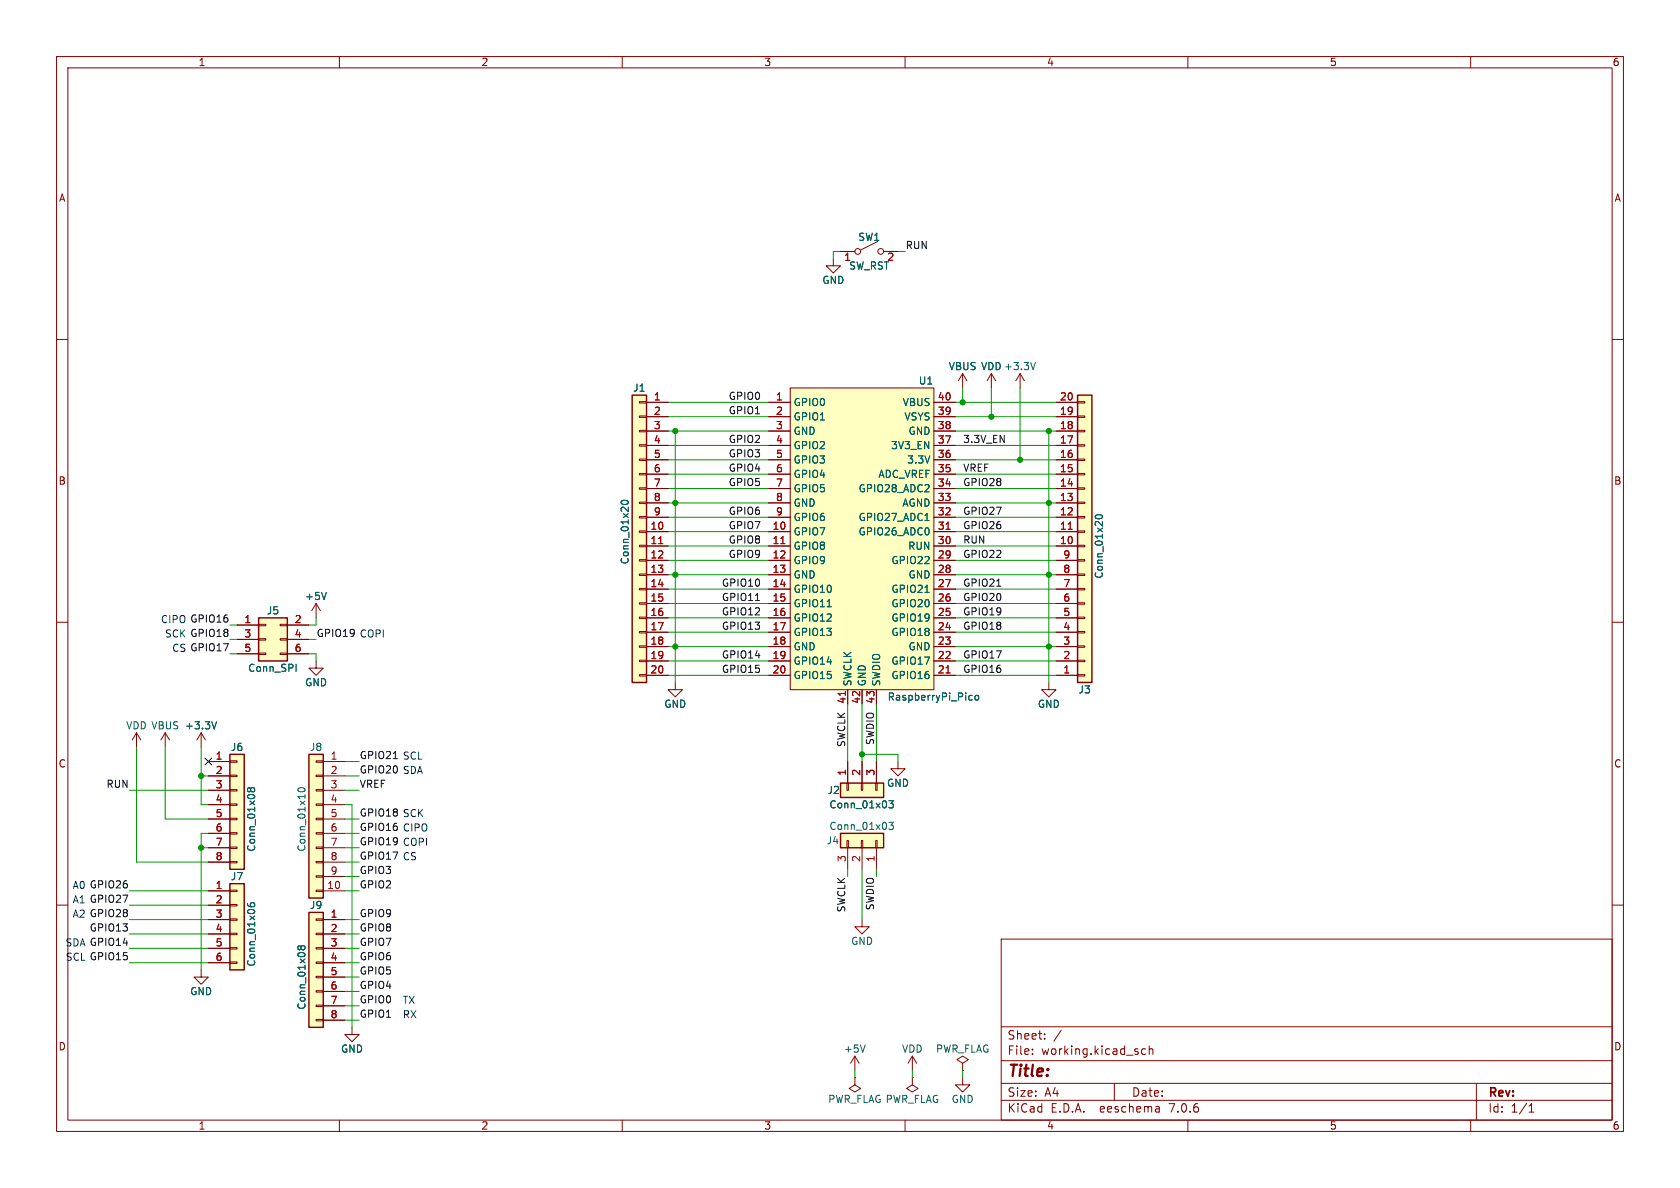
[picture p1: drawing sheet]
<svg xmlns="http://www.w3.org/2000/svg" width="297mm" height="210mm" viewBox="0 0 297 210" stroke-linecap="round" stroke-linejoin="round" font-family="sans-serif">
<g fill="none" stroke="#840000" stroke-width=".18">
<path d="M10 10h277v190h-277zM12 12h273v186h-273zM60 10v2M110 10v2M160 10v2M210 10v2M260 10v2M10 60h2M147.3 45.7v1.3h1.3l-1.3 1.3-1.3-1.3h1.3M148.6 44.5h2.5M155.2 42.7l-3.1 1.5M156.2 44.5h2.5"/>
<path d="M285 60h2M113 78.6h1.3v.3h-1.3zM113 76.1h1.3v.2h-1.3zM113 73.5h1.3v.3h-1.3zM113 71h1.3v.2h-1.3zM114.3 78.7h3.8M114.3 76.2h3.8M114.3 73.7h3.8M114.3 71.1h3.8M135.9 78.7h3.8M135.9 76.2h3.8M135.9 73.7h3.8"/>
<path d="M135.9 71.1h3.8M139.7 68.6h25.4v53.3h-25.4zM165.1 78.7h3.8M165.1 76.2h3.8M165.1 73.7h3.8M165.1 71.1h3.8M170.2 66l-.8 1.3M170.2 66v2.6M170.2 66l.7 1.3M175.3 66l-.8 1.3M175.3 66v2.6M175.3 66l.7 1.3"/>
<path d="M180.3 66l-.7 1.3M180.3 66v2.6M180.3 66l.8 1.3M186.7 78.7h3.8M186.7 76.2h3.8M186.7 73.7h3.8M186.7 71.1h3.8M190.5 71h1.3v.2h-1.3zM190.5 73.5h1.3v.3h-1.3zM190.5 76.1h1.3v.2h-1.3zM190.5 78.6h1.3v.3h-1.3zM113 98.9h1.3v.3h-1.3z"/>
<path d="M113 96.4h1.3v.2h-1.3zM113 93.9h1.3v.2h-1.3zM113 91.3h1.3v.3h-1.3zM113 88.8h1.3v.2h-1.3zM113 86.2h1.3v.3h-1.3zM113 83.7h1.3v.2h-1.3zM113 81.2h1.3v.2h-1.3zM114.3 96.5h3.8M114.3 94h3.8M114.3 91.4h3.8M114.3 88.9h3.8M114.3 86.4h3.8"/>
<path d="M114.3 83.8h3.8M114.3 81.3h3.8M114.3 99.1h3.8M135.9 96.5h3.8M135.9 94h3.8M135.9 91.4h3.8M135.9 88.9h3.8M135.9 86.4h3.8M135.9 83.8h3.8M135.9 81.3h3.8M135.9 99.1h3.8M165.1 96.5h3.8"/>
<path d="M165.1 94h3.8M165.1 91.4h3.8M165.1 88.9h3.8M165.1 86.4h3.8M165.1 83.8h3.8M165.1 81.3h3.8M165.1 99.1h3.8M186.7 96.5h3.8M186.7 94h3.8M186.7 91.4h3.8M186.7 88.9h3.8M186.7 86.4h3.8"/>
<path d="M186.7 83.8h3.8M186.7 81.3h3.8M186.7 99.1h3.8M190.5 81.2h1.3v.2h-1.3zM190.5 83.7h1.3v.2h-1.3zM190.5 86.2h1.3v.3h-1.3zM190.5 88.8h1.3v.2h-1.3zM190.5 91.3h1.3v.3h-1.3zM190.5 93.9h1.3v.2h-1.3zM190.5 96.4h1.3v.2h-1.3zM190.5 98.9h1.3v.3h-1.3zM10 110h2"/>
<path d="M41.9 110.5h3.8M41.9 113h3.8M41.9 115.6h3.8M45.7 115.4h1.3v.3h-1.3zM45.7 112.9h1.3v.3h-1.3zM45.7 110.4h1.3v.2h-1.3zM49.5 115.4h1.3v.3h-1.3zM49.5 112.9h1.3v.3h-1.3zM49.5 110.4h1.3v.2h-1.3zM50.8 110.5h3.8M50.8 113h3.8M50.8 115.6h3.8"/>
<path d="M55.9 116.8v1.3h1.2l-1.2 1.3-1.3-1.3h1.3M55.9 106.7l-.8 1.3M55.9 106.7v2.5M55.9 106.7l.7 1.3M113 119.3h1.3v.2h-1.3zM113 116.7h1.3v.3h-1.3zM113 114.2h1.3v.2h-1.3zM113 111.6h1.3v.3h-1.3zM113 109.1h1.3v.2h-1.3zM113 106.6h1.3v.2h-1.3zM113 104h1.3v.3h-1.3zM113 101.5h1.3v.2h-1.3z"/>
<path d="M114.3 119.4h3.8M114.3 116.8h3.8M114.3 114.3h3.8M114.3 111.8h3.8M114.3 109.2h3.8M114.3 106.7h3.8M114.3 104.1h3.8M114.3 101.6h3.8M135.9 119.4h3.8M135.9 116.8h3.8M135.9 114.3h3.8M135.9 111.8h3.8"/>
<path d="M135.9 109.2h3.8M135.9 106.7h3.8M135.9 104.1h3.8M135.9 101.6h3.8M165.1 119.4h3.8M165.1 116.8h3.8M165.1 114.3h3.8M165.1 111.8h3.8M165.1 109.2h3.8M165.1 106.7h3.8M165.1 104.1h3.8M165.1 101.6h3.8"/>
<path d="M186.7 119.4h3.8M186.7 116.8h3.8M186.7 114.3h3.8M186.7 111.8h3.8M186.7 109.2h3.8M186.7 106.7h3.8M186.7 104.1h3.8M186.7 101.6h3.8M190.5 101.5h1.3v.2h-1.3zM190.5 104h1.3v.3h-1.3zM190.5 106.6h1.3v.2h-1.3zM190.5 109.1h1.3v.2h-1.3z"/>
<path d="M190.5 111.6h1.3v.3h-1.3zM190.5 114.2h1.3v.2h-1.3zM190.5 116.7h1.3v.3h-1.3zM190.5 119.3h1.3v.2h-1.3zM285 110h2M24.1 129.5l-.7 1.3M24.1 129.5v2.6M24.1 129.5l.8 1.3M29.2 129.5l-.8 1.3M29.2 129.5v2.6M29.2 129.5l.8 1.3M35.6 129.5l-.8 1.3"/>
<path d="M35.6 129.5v2.6M35.6 129.5l.7 1.3M36.8 134.6h3.8M36.8 137.2h3.8M36.8 139.7h3.8M40.6 139.6h1.3v.2h-1.3zM40.6 137h1.3v.3h-1.3zM40.6 134.5h1.3v.2h-1.3zM55.9 139.6h1.2v.2h-1.2zM55.9 137h1.2v.3h-1.2zM55.9 134.5h1.2v.2h-1.2zM57.1 134.6h3.9"/>
<path d="M57.1 137.2h3.9M57.1 139.7h3.9M119.4 120.7v1.2h1.2l-1.2 1.3-1.3-1.3h1.3M149.7 138.4h.3v1.3h-.3zM149.9 121.9v2.6M149.9 134.6v3.8M152.3 138.4h.2v1.3h-.2zM152.4 121.9v2.6M152.4 134.6v3.8M154.8 138.4h.3v1.3h-.3zM154.9 121.9v2.6M154.9 134.6v3.8"/>
<path d="M158.7 134.6v1.3h1.3l-1.3 1.3-1.2-1.3h1.2M185.4 120.7v1.2h1.3l-1.3 1.3-1.3-1.3h1.3M10 160h2M36.8 142.2h3.8M36.8 144.8h3.8M36.8 147.3h3.8M36.8 149.9h3.8M36.8 152.4h3.8M36.8 157.5h3.8M40.6 152.3h1.3v.2h-1.3zM40.6 149.7h1.3v.3h-1.3zM40.6 147.2h1.3v.2h-1.3z"/>
<path d="M40.6 144.7h1.3v.2h-1.3zM40.6 142.1h1.3v.3h-1.3zM40.6 159.9h1.3v.2h-1.3zM40.6 157.4h1.3v.2h-1.3zM55.9 157.4h1.2v.2h-1.2zM55.9 154.8h1.2v.3h-1.2zM55.9 152.3h1.2v.2h-1.2zM55.9 149.7h1.2v.3h-1.2zM55.9 147.2h1.2v.2h-1.2zM55.9 144.7h1.2v.2h-1.2zM55.9 142.1h1.2v.3h-1.2zM57.1 142.2h3.9"/>
<path d="M57.1 144.8h3.9M57.1 147.3h3.9M57.1 149.9h3.9M57.1 152.4h3.9M57.1 157.5h3.9M57.1 154.9h3.9M149.7 148.6h.3v1.3h-.3zM149.9 149.9v3.8M152.3 148.6h.2v1.3h-.2zM152.4 149.9v3.8M154.8 148.6h.3v1.3h-.3zM154.9 149.9v3.8"/>
<path d="M285 160h2M35.6 171.5v1.2h1.2l-1.2 1.3-1.3-1.3h1.3M36.8 162.6h3.8M36.8 165.1h3.8M36.8 167.6h3.8M36.8 170.2h3.8M36.8 160h3.8M40.6 170.1h1.3v.2h-1.3zM40.6 167.5h1.3v.3h-1.3zM40.6 165h1.3v.2h-1.3zM40.6 162.4h1.3v.3h-1.3zM55.9 177.7h1.2v.2h-1.2z"/>
<path d="M55.9 175.1h1.2v.3h-1.2zM55.9 172.6h1.2v.2h-1.2zM55.9 170.1h1.2v.2h-1.2zM55.9 167.5h1.2v.3h-1.2zM55.9 165h1.2v.2h-1.2zM55.9 162.4h1.2v.3h-1.2zM57.1 162.6h3.9M57.1 165.1h3.9M57.1 167.6h3.9M57.1 170.2h3.9M57.1 172.7h3.9M57.1 175.3h3.9"/>
<path d="M57.1 177.8h3.9M152.4 162.6v1.2h1.3l-1.3 1.3-1.3-1.3h1.3M177 166h108v32h-108zM55.9 180.2h1.2v.3h-1.2zM57.1 180.3h3.9M60 198v2M62.2 181.6v1.3h1.3l-1.3 1.3-1.2-1.3h1.2M110 198v2M151.1 190.5v1.3l1 .6-1 .6-1-.6 1-.6M151.1 190.5h.1M151.1 186.7l-.7 1.3M151.1 186.7v2.5"/>
<path d="M151.1 186.7l.8 1.3M160 198v2M161.3 190.5v1.3l1 .6-1 .6-1-.6 1-.6M161.3 190.5h.1M161.3 186.7l-.8 1.3M161.3 186.7v2.5M161.3 186.7l.8 1.3M170.2 188l1-.7-1-.6-1 .6 1 .7v1.2M170.2 189.2h.1M170.2 190.5v1.3h1.2l-1.2 1.2-1.3-1.2h1.3M177 194.5h108M177 191.5h108"/>
<path d="M177 187.5h108M177 181.5h108M182.5 186.3v.1M182.5 185.5v.1M184.7 183.6v.1M184.7 182.8v.1M187.6 182.1l-1.3 2M197 191.5v3M202.5 185.5l-.4-.1-.3 .3v.4l.2 .2h.5M203.2 185.5l.2-.1 .3 .1 .1 .9M203.2 184.9v1.5M204.9 195.7l.1 .9"/>
<path d="M205 196.5l-.2 .1M205 196h-.2M210 198v2M260 198v2M261 191.5v6.5M270.3 196.6h.9M270.3 195.5l.4-.4v1.5"/>
<circle cx="151.6" cy="44.5" r=".51"/>
<circle cx="155.7" cy="44.5" r=".51"/>
</g>
<g fill="#ffffc2" stroke="#ffffc2" stroke-width=".18">
<path d="M40.6 133.4h2.6v20.3h-2.6z"/>
<path d="M190.5 69.9h2.5v50.8h-2.5z"/>
<path d="M54.6 133.4h2.5v25.4h-2.5z"/>
<path d="M54.6 161.3h2.5v20.3h-2.5z"/>
<path d="M148.6 138.4h7.6v2.6h-7.6z"/>
<path d="M148.6 147.3h7.6v2.6h-7.6z"/>
<path d="M45.7 109.2h5.1v7.6h-5.1z"/>
<path d="M40.6 156.2h2.6v15.3h-2.6z"/>
<path d="M139.7 68.6h25.4v53.3h-25.4z"/>
<path d="M111.8 69.9h2.5v50.8h-2.5z"/>
</g>
<path d="M111.8 69.9h2.5v50.8h-2.5zM190.5 69.9h2.5v50.8h-2.5zM45.7 109.2h5.1v7.6h-5.1zM40.6 133.4h2.6v20.3h-2.6zM54.6 133.4h2.5v25.4h-2.5zM148.6 138.4h7.6v2.6h-7.6zM40.6 156.2h2.6v15.3h-2.6zM148.6 147.3h7.6v2.6h-7.6zM54.6 161.3h2.5v20.3h-2.5z" fill="none" stroke="#840000" stroke-width=".25"/>
<g fill="none" stroke="#006464" stroke-width=".18">
<path d="M183.1 64.1l-.5 1.2M109.9 88.6a.75 .75 0 0 1 1.2 .3 .72 .72 0 0 1-1.3-.2zM163.5 92h.7M193.7 91.2a.75 .75 0 0 1 1.2 .2 .72 .72 0 0 1-1.3-.1zM52.3 117.4v1.3M57.7 104.7l-.4 1.3M146.2 107.3h.8M163.5 104.7h.7M38.3 127.6l-.4 1.2M44.3 139.5l-.2-.3-.3 .3v.2l.2 .3 .3-.3M44.3 139.5l.2-.3 .4 .1 .1 .2v.4l-.2 .1h-.3l-.2-.3M44.3 139.5v.2"/>
<path d="M52.7 139.4a.75 .75 0 0 1 1.2 .3 .72 .72 0 0 1-1.3-.2zM171.5 122.9l.4 .1M171.9 123.7l-.4 .1M172.4 123l.2-.1 .4 .1v.5l-.1 .2-.3 .1-.2-.2zM43.8 159.7v.4a.86 .86 0 0 0 1.2 0l-.1-.5h-.4l-.3 .2 .1 .4 .2 .1M157.1 141.5h.8l-.4 .5 .4 .2v.5l-.2 .1-.6-.1M157.1 145.4h.8l-.4 .4 .4 .2v.5l-.2 .1-.6-.1M53.2 167.4l-.2-.2-.4 .2v.3l.3 .2 .3-.2M53.2 167.4l.2-.2h.4l.1 .2v.4l-.2 .1h-.3l-.2-.2M53.2 167.4v.3M152.9 184.7l-.4 1.3"/>
</g>
<path d="M116.4 96.1h.8M138 96.1h.8M167.2 93.6h.8M188.8 93.6h.8M167.2 119h.8M149.4 122.2v.7" fill="none" stroke="#a90000" stroke-width=".18"/>
<path d="M133.6 106.2h.7M176.2 103.6h.7" fill="none" stroke="#0f0f0f" stroke-width=".18"/>
<g fill="none" stroke="#009600" stroke-width=".18">
<path d="M148.6 44.5h-1.3v1.2M158.7 44.5h1.3M118.1 78.7h17.8M118.1 71.1h17.8M118.1 73.7h17.8M118.1 76.2h17.8M119.4 76.2v44.5M168.9 78.7h17.8M168.9 71.1h17.8M168.9 73.7h17.8M168.9 76.2h17.8M170.2 68.6v2.5"/>
<path d="M175.3 68.6v5.1M180.3 68.6v12.7M185.4 76.2v44.5M118.1 88.9h17.8M118.1 83.8h17.8M118.1 81.3h17.8M118.1 86.4h17.8M118.1 91.4h17.8M118.1 94h17.8M118.1 99.1h17.8M118.1 96.5h17.8M168.9 88.9h17.8"/>
<path d="M168.9 83.8h17.8M168.9 81.3h17.8M168.9 86.4h17.8M168.9 91.4h17.8M168.9 94h17.8M168.9 99.1h17.8M168.9 96.5h17.8M40.6 115.6h1.3M40.6 110.5h1.3M40.6 113h1.3M54.6 115.6h1.3v1.2M54.6 113h1.3"/>
<path d="M55.9 109.2v1.3h-1.3M118.1 101.6h17.8M118.1 114.3h17.8M118.1 116.8h17.8M118.1 104.1h17.8M118.1 119.4h17.8M118.1 109.2h17.8M118.1 111.8h17.8M118.1 106.7h17.8M168.9 101.6h17.8M168.9 114.3h17.8M168.9 116.8h17.8"/>
<path d="M168.9 104.1h17.8M168.9 119.4h17.8M168.9 109.2h17.8M168.9 111.8h17.8M168.9 106.7h17.8M22.9 139.7h13.9M24.1 132.1v20.3h12.7M29.2 132.1v12.7h7.6M35.6 132.1v10.1h1.2M35.6 137.2h1.2M61 134.6h2.5M61 137.2h2.5"/>
<path d="M61 139.7h2.5M149.9 124.5v10.1M152.4 124.5v10.1M152.4 133.4h6.3v1.2M154.9 124.5v10.1M22.9 157.5h13.9M35.6 149.9h1.2M36.8 147.3h-1.2v24.2M61 157.5h2.5M61 142.2h1.2v39.4M61 144.8h2.5M61 152.4h2.5"/>
<path d="M61 149.9h2.5M61 147.3h2.5M61 154.9h2.5M149.9 153.7v1.2M152.4 153.7v8.9M154.9 153.7v1.2M22.9 162.6h13.9M22.9 170.2h13.9M22.9 165.1h13.9M22.9 167.6h13.9M22.9 160h13.9M61 162.6h2.5"/>
<path d="M61 172.7h2.5M61 177.8h2.5M61 170.2h2.5M61 165.1h2.5M61 167.6h2.5M61 175.3h2.5M61 180.3h2.5M151.1 189.2v1.3M161.3 189.2v1.3M170.2 189.2v1.3"/>
</g>
<path d="M36.2 134l1.2 1.2M37.4 134l-1.2 1.2" fill="none" stroke="#000084" stroke-width=".18"/>
<g fill="#009600" stroke="#009600" stroke-width=".18">
<circle cx="185.4" cy="88.9" r=".46"/>
<circle cx="175.3" cy="73.7" r=".46"/>
<circle cx="170.2" cy="71.1" r=".46"/>
<circle cx="185.4" cy="76.2" r=".46"/>
<circle cx="180.3" cy="81.3" r=".46"/>
<circle cx="119.4" cy="101.6" r=".46"/>
<circle cx="119.4" cy="88.9" r=".46"/>
<circle cx="152.4" cy="133.4" r=".46"/>
<circle cx="35.6" cy="137.2" r=".46"/>
<circle cx="35.6" cy="149.9" r=".46"/>
<circle cx="119.4" cy="76.2" r=".46"/>
<circle cx="185.4" cy="101.6" r=".46"/>
<circle cx="119.4" cy="114.3" r=".46"/>
<circle cx="185.4" cy="114.3" r=".46"/>
</g>
<text font-size="2.8" fill="#840000" x="178" y="190.9">Title:</text>
<g font-size="2.1" fill="#840000">
<text x="178" y="184">Sheet:</text>
<text x="178" y="186.7">File:</text>
<text x="184.1" y="186.7">working.kicad_sch</text>
<text x="178" y="196.9">KiCad</text>
<text x="178" y="194.1">Size:</text>
<text x="184.7" y="194.1">A4</text>
<text x="185.7" y="196.9">E.D.A.</text>
<text x="194.6" y="196.9">eeschema</text>
<text x="200" y="194.1">Date:</text>
<text x="207" y="196.9">7.0.6</text>
<text x="263" y="194.3">Rev:</text>
<text x="263" y="196.9">Id:</text>
<text x="267.1" y="196.9">1/1</text>
</g>
<g font-size="1.8" fill="#840000">
<text x="35" y="11.9">1</text>
<text x="85" y="11.9">2</text>
<text x="135" y="11.9">3</text>
<text x="185" y="11.9">4</text>
<text x="235" y="11.9">5</text>
<text x="285" y="11.9">6</text>
<text x="10.3" y="35.9">A</text>
<text x="285.3" y="35.9">A</text>
<text x="10.3" y="85.9">B</text>
<text x="285.3" y="85.9">B</text>
<text x="10.3" y="135.9">C</text>
<text x="285.3" y="135.9">C</text>
<text x="10.3" y="185.9">D</text>
<text x="285.3" y="185.9">D</text>
<text x="35" y="199.9">1</text>
<text x="85" y="199.9">2</text>
<text x="135" y="199.9">3</text>
<text x="185" y="199.9">4</text>
<text x="235" y="199.9">5</text>
<text x="285" y="199.9">6</text>
</g>
<g font-size="1.8" fill="#a90000">
<text x="149.2" y="46.4">1</text>
<text x="156.8" y="46.4">2</text>
<text x="115.5" y="70.9">1</text>
<text x="137.1" y="70.9">1</text>
<text x="165.7" y="70.9">40</text>
<text x="187.3" y="70.9">20</text>
<text x="115.5" y="73.4">2</text>
<text x="115.5" y="75.9">3</text>
<text x="137.1" y="73.4">2</text>
<text x="137.1" y="75.9">3</text>
<text x="165.7" y="75.9">38</text>
<text x="165.7" y="73.4">39</text>
<text x="187.3" y="75.9">18</text>
<text x="187.3" y="73.4">19</text>
<text x="115.5" y="78.5">4</text>
<text x="115.5" y="81">5</text>
<text x="115.5" y="83.6">6</text>
<text x="137.1" y="78.5">4</text>
<text x="137.1" y="81">5</text>
<text x="137.1" y="83.6">6</text>
<text x="165.7" y="83.6">35</text>
<text x="165.7" y="81">36</text>
<text x="165.7" y="78.5">37</text>
<text x="187.3" y="83.6">15</text>
<text x="187.3" y="81">16</text>
<text x="187.3" y="78.5">17</text>
<text x="115.5" y="86.1">7</text>
<text x="115.5" y="88.6">8</text>
<text x="137.1" y="86.1">7</text>
<text x="137.1" y="88.6">8</text>
<text x="165.7" y="88.6">33</text>
<text x="165.7" y="86.1">34</text>
<text x="187.3" y="88.6">13</text>
<text x="187.3" y="86.1">14</text>
<text x="114.9" y="93.7">10</text>
<text x="115.5" y="91.2">9</text>
<text x="136.5" y="93.7">10</text>
<text x="137.1" y="91.2">9</text>
<text x="165.7" y="93.7">31</text>
<text x="165.7" y="91.2">32</text>
<text x="187.3" y="93.7">11</text>
<text x="187.3" y="91.2">12</text>
<text x="114.9" y="96.3">11</text>
<text x="114.9" y="98.8">12</text>
<text x="114.9" y="101.3">13</text>
<text x="136.5" y="96.3">11</text>
<text x="136.5" y="98.8">12</text>
<text x="136.5" y="101.3">13</text>
<text x="165.7" y="101.3">28</text>
<text x="165.7" y="98.8">29</text>
<text x="165.7" y="96.3">30</text>
<text x="187.3" y="96.3">10</text>
<text x="187.9" y="101.3">8</text>
<text x="187.9" y="98.8">9</text>
<text x="114.9" y="103.9">14</text>
<text x="114.9" y="106.4">15</text>
<text x="136.5" y="103.9">14</text>
<text x="136.5" y="106.4">15</text>
<text x="165.7" y="106.4">26</text>
<text x="165.7" y="103.9">27</text>
<text x="187.9" y="106.4">6</text>
<text x="187.9" y="103.9">7</text>
<text x="43.1" y="110.2">1</text>
<text x="43.1" y="112.8">3</text>
<text x="52" y="110.2">2</text>
<text x="52" y="112.8">4</text>
<text x="114.9" y="109">16</text>
<text x="114.9" y="111.5">17</text>
<text x="136.5" y="109">16</text>
<text x="136.5" y="111.5">17</text>
<text x="165.7" y="111.5">24</text>
<text x="165.7" y="109">25</text>
<text x="187.9" y="111.5">4</text>
<text x="187.9" y="109">5</text>
<text x="43.1" y="115.3">5</text>
<text x="52" y="115.3">6</text>
<text x="114.9" y="114">18</text>
<text x="114.9" y="116.6">19</text>
<text x="114.9" y="119.1">20</text>
<text x="136.5" y="114">18</text>
<text x="136.5" y="116.6">19</text>
<text x="136.5" y="119.1">20</text>
<text x="165.7" y="119.1">21</text>
<text x="165.7" y="116.6">22</text>
<text x="165.7" y="114">23</text>
<text x="187.9" y="119.1">1</text>
<text x="187.9" y="116.6">2</text>
<text x="187.9" y="114">3</text>
<text x="149.6" y="124.5" transform="rotate(-90 149.6 124.5)">41</text>
<text x="152.1" y="124.5" transform="rotate(-90 152.1 124.5)">42</text>
<text x="154.7" y="124.5" transform="rotate(-90 154.7 124.5)">43</text>
<text x="38" y="134.4">1</text>
<text x="38" y="136.9">2</text>
<text x="58.3" y="134.4">1</text>
<text x="58.3" y="136.9">2</text>
<text x="149.6" y="137.2" transform="rotate(-90 149.6 137.2)">1</text>
<text x="152.1" y="137.2" transform="rotate(-90 152.1 137.2)">2</text>
<text x="154.7" y="137.2" transform="rotate(-90 154.7 137.2)">3</text>
<text x="38" y="139.4">3</text>
<text x="38" y="142">4</text>
<text x="58.3" y="139.4">3</text>
<text x="58.3" y="142">4</text>
<text x="38" y="144.5">5</text>
<text x="38" y="147.1">6</text>
<text x="38" y="149.6">7</text>
<text x="58.3" y="144.5">5</text>
<text x="58.3" y="147.1">6</text>
<text x="58.3" y="149.6">7</text>
<text x="38" y="152.1">8</text>
<text x="58.3" y="152.1">8</text>
<text x="58.3" y="154.7">9</text>
<text x="149.6" y="152.5" transform="rotate(-90 149.6 152.5)">3</text>
<text x="152.1" y="152.5" transform="rotate(-90 152.1 152.5)">2</text>
<text x="154.7" y="152.5" transform="rotate(-90 154.7 152.5)">1</text>
<text x="38" y="157.2">1</text>
<text x="38" y="159.8">2</text>
<text x="57.7" y="157.2">10</text>
<text x="38" y="162.3">3</text>
<text x="38" y="164.8">4</text>
<text x="38" y="167.4">5</text>
<text x="58.3" y="162.3">1</text>
<text x="58.3" y="164.8">2</text>
<text x="58.3" y="167.4">3</text>
<text x="38" y="169.9">6</text>
<text x="58.3" y="169.9">4</text>
<text x="58.3" y="172.5">5</text>
<text x="58.3" y="175">6</text>
<text x="58.3" y="177.5">7</text>
<text x="58.3" y="180.1">8</text>
</g>
<g font-size="1.8" fill="#006464">
<text x="150" y="47.9">SW_RST</text>
<text x="151.6" y="42.8">SW1</text>
<text x="145.3" y="50.4">GND</text>
<text x="167.6" y="65.6">VBUS VDD +3.3V</text>
<text x="167.6" y="65.6">VBUS VDD</text>
<text x="111.8" y="69.4">J1</text>
<text x="140.2" y="72">GPIO0</text>
<text x="159.5" y="72">VBUS</text>
<text x="162.3" y="68.2">U1</text>
<text x="140.2" y="74.5">GPIO1</text>
<text x="140.2" y="77.1">GND</text>
<text x="159.8" y="74.5">VSYS</text>
<text x="160.5" y="77.1">GND</text>
<text x="140.2" y="79.6">GPIO2</text>
<text x="140.2" y="82.1">GPIO3</text>
<text x="157.4" y="79.6">3V3_EN</text>
<text x="160.3" y="82.1">3.3V</text>
<text x="140.2" y="84.7">GPIO4</text>
<text x="140.2" y="87.2">GPIO5</text>
<text x="140.2" y="89.8">GND</text>
<text x="151.7" y="87.2">GPIO28_ADC2</text>
<text x="155.2" y="84.7">ADC_VREF</text>
<text x="159.4" y="89.8">AGND</text>
<text x="140.2" y="94.8">GPIO7</text>
<text x="140.2" y="92.3">GPIO6</text>
<text x="151.7" y="94.8">GPIO26_ADC0</text>
<text x="151.7" y="92.3">GPIO27_ADC1</text>
<text x="111.4" y="99.9" transform="rotate(-90 111.4 99.9)">Conn_01x20</text>
<text x="140.2" y="97.4">GPIO8</text>
<text x="140.2" y="99.9">GPIO9</text>
<text x="157.5" y="99.9">GPIO22</text>
<text x="160.5" y="97.4">RUN</text>
<text x="53.8" y="106.3">+5V</text>
<text x="140.2" y="102.5">GND</text>
<text x="140.2" y="105">GPIO10</text>
<text x="140.2" y="107.5">GPIO11</text>
<text x="157.5" y="107.5">GPIO20</text>
<text x="157.5" y="105">GPIO21</text>
<text x="160.5" y="102.5">GND</text>
<text x="195.2" y="102.4" transform="rotate(-90 195.2 102.4)">Conn_01x20</text>
<text x="47.1" y="108.8">J5</text>
<text x="140.2" y="110.1">GPIO12</text>
<text x="140.2" y="112.6">GPIO13</text>
<text x="157.5" y="112.6">GPIO18</text>
<text x="157.5" y="110.1">GPIO19</text>
<text x="43.8" y="119">Conn_SPI</text>
<text x="140.2" y="115.2">GND</text>
<text x="140.2" y="117.7">GPIO14</text>
<text x="157.5" y="117.7">GPIO17</text>
<text x="160.5" y="115.2">GND</text>
<text x="53.8" y="121.5">GND</text>
<text x="117.3" y="125.3">GND</text>
<text x="140.2" y="120.2">GPIO15</text>
<text x="150.7" y="121.4" transform="rotate(-90 150.7 121.4)">SWCLK</text>
<text x="153.3" y="121.4" transform="rotate(-90 153.3 121.4)">GND</text>
<text x="155.8" y="121.4" transform="rotate(-90 155.8 121.4)">SWDIO</text>
<text x="156.8" y="124.1">RaspberryPi_Pico</text>
<text x="157.5" y="120.2">GPIO16</text>
<text x="183.4" y="125.3">GND</text>
<text x="190.6" y="122.8">J3</text>
<text x="22.2" y="129.1">VDD VBUS +3.3V</text>
<text x="32.6" y="129.1">+3.3V</text>
<text x="40.7" y="132.9">J6</text>
<text x="54.7" y="132.9">J8</text>
<text x="146.2" y="140.6">J2</text>
<text x="146.5" y="143.1">Conn_01x03</text>
<text x="156.7" y="139.3">GND</text>
<text x="146.1" y="149.5">J4</text>
<text x="146.5" y="146.9">Conn_01x03</text>
<text x="40.7" y="155.8">J7</text>
<text x="45.3" y="150.7" transform="rotate(-90 45.3 150.7)">Conn_01x08</text>
<text x="54.2" y="150.7" transform="rotate(-90 54.2 150.7)">Conn_01x10</text>
<text x="54.7" y="160.9">J9</text>
<text x="150.4" y="167.2">GND</text>
<text x="45.3" y="171" transform="rotate(-90 45.3 171)">Conn_01x06</text>
<text x="33.5" y="176.1">GND</text>
<text x="54.2" y="178.6" transform="rotate(-90 54.2 178.6)">Conn_01x08</text>
<text x="60.2" y="186.3">GND</text>
<text x="149.1" y="186.3">+5V</text>
<text x="159.4" y="186.3">VDD</text>
<text x="165.4" y="186.3">PWR_FLAG</text>
<text x="146.3" y="195.2">PWR_FLAG PWR_FLAG</text>
<text x="168.1" y="195.2">GND</text>
</g>
<g font-size="1.8" fill="#0f0f0f">
<text x="160" y="44.1">RUN</text>
<text x="128.7" y="70.8">GPIO0</text>
<text x="128.7" y="73.3">GPIO1</text>
<text x="128.7" y="78.4">GPIO2</text>
<text x="128.7" y="80.9">GPIO3</text>
<text x="128.7" y="83.5">GPIO4</text>
<text x="170.2" y="83.5">VREF</text>
<text x="170.2" y="78.4">3.3V_EN</text>
<text x="128.7" y="86">GPIO5</text>
<text x="170.2" y="86">GPIO28</text>
<text x="128.7" y="91.1">GPIO6</text>
<text x="128.7" y="93.6">GPIO7</text>
<text x="170.2" y="93.6">GPIO26</text>
<text x="170.2" y="91.1">GPIO27</text>
<text x="128.7" y="96.2">GPIO8</text>
<text x="128.7" y="98.7">GPIO9</text>
<text x="170.2" y="96.2">RUN</text>
<text x="170.2" y="98.7">GPIO22</text>
<text x="127.5" y="103.8">GPIO10</text>
<text x="127.5" y="106.3">GPIO11</text>
<text x="170.2" y="106.3">GPIO20</text>
<text x="170.2" y="103.8">GPIO21</text>
<text x="127.5" y="108.9">GPIO12</text>
<text x="127.5" y="111.4">GPIO13</text>
<text x="170.2" y="111.4">GPIO18</text>
<text x="170.2" y="108.9">GPIO19</text>
<text x="127.5" y="119">GPIO15</text>
<text x="127.5" y="116.5">GPIO14</text>
<text x="170.2" y="119">GPIO16</text>
<text x="170.2" y="116.5">GPIO17</text>
<text x="154.6" y="131.8" transform="rotate(-90 154.6 131.8)">SWDIO</text>
<text x="149.5" y="132.2" transform="rotate(-90 149.5 132.2)">SWCLK</text>
<text x="18.7" y="139.4">RUN</text>
<text x="63.5" y="139.4">VREF</text>
<text x="63.5" y="154.6">GPIO3</text>
<text x="63.5" y="157.1">GPIO2</text>
<text x="149.5" y="161.4" transform="rotate(-90 149.5 161.4)">SWCLK</text>
<text x="154.6" y="161" transform="rotate(-90 154.6 161)">SWDIO</text>
<text x="15.8" y="164.8">GPIO13</text>
<text x="63.5" y="162.2">GPIO9</text>
<text x="63.5" y="164.8">GPIO8</text>
<text x="63.5" y="167.3">GPIO7</text>
<text x="63.5" y="172.4">GPIO5</text>
<text x="63.5" y="169.8">GPIO6</text>
<text x="63.5" y="177.5">GPIO0</text>
<text x="63.5" y="174.9">GPIO4</text>
<text x="63.5" y="180">GPIO1</text>
</g>
<g font-size="1.8" fill="#0000c2">
<text x="28.3" y="110.2">CIPO GPIO16</text>
<text x="29.1" y="112.8">SCK GPIO18</text>
<text x="55.9" y="112.7">GPIO19 COPI</text>
<text x="30.3" y="115.3">CS GPIO17</text>
<text x="63.5" y="134.3">GPIO21 SCL</text>
<text x="63.5" y="136.8">GPIO20 SDA</text>
<text x="63.5" y="144.4">GPIO18 SCK</text>
<text x="63.5" y="147">GPIO16 CIPO</text>
<text x="63.5" y="149.5">GPIO19 COPI</text>
<text x="63.5" y="152.1">GPIO17 CS</text>
<text x="12.7" y="159.8">A1 GPIO27</text>
<text x="12.7" y="157.2">A0 GPIO26</text>
<text x="11.5" y="167.4">SDA GPIO14</text>
<text x="12.7" y="162.3">A2 GPIO28</text>
<text x="11.5" y="169.9">SCL GPIO15</text>
<text x="71.1" y="177.6">TX</text>
<text x="71.1" y="180.1">RX</text>
</g>
</svg>
